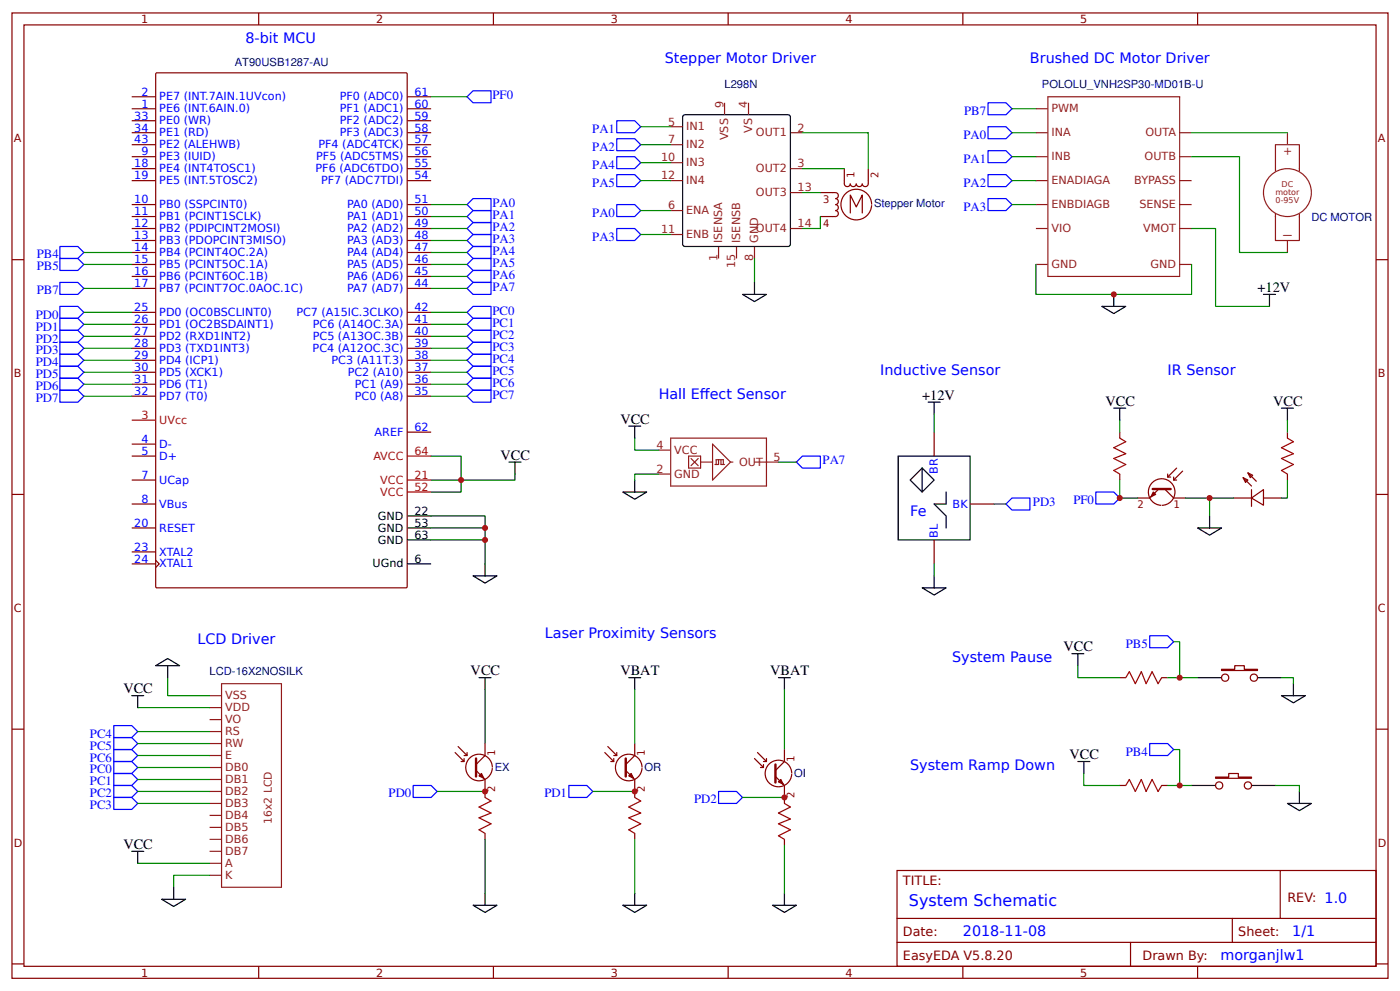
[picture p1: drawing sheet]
<svg xmlns="http://www.w3.org/2000/svg" width="309mm" height="219mm" viewBox="0 0 309 219" stroke-linecap="round" stroke-linejoin="round" font-family="sans-serif">
<g fill="none" stroke="#800" stroke-width=".26">
<path d="M2.6 2.9h304.1v213.2h-304.1zM5.3 5.5h298.7v208h-298.7zM34.4 16.2l.3-.1h55l.2 .1 .1 113.4-.2 .2-55.1 .1-.3-.2zM57.1 2.9v2.6M109 2.9v2.6M160.9 2.9v2.6M212.7 2.9v2.6M264.6 2.9v2.6M29.1 24h5.3M29.1 21.4h5.3M29.1 34.6h5.3M29.1 37.3h5.3"/>
<path d="M29.1 39.9h5.3M29.1 26.7h5.3M29.1 29.3h5.3M29.1 32h5.3M90 24h5.2M90 21.4h5.2M90 34.6h5.2M90 37.3h5.2M90 39.9h5.2M90 26.7h5.2M90 29.3h5.2M90 32h5.2"/>
<path d="M2.6 57.4h2.7M29.1 45.2h5.3M29.1 47.8h5.3M29.1 50.5h5.3M29.1 53.1h5.3M29.1 55.8h5.3M29.1 58.4h5.3M90 45.2h5.2M90 47.8h5.2M90 50.5h5.2M90 53.1h5.2M90 55.8h5.2"/>
<path d="M90 58.4h5.2M304 57.4h2.7M29.1 61.1h5.3M29.1 63.7h5.3M29.1 69h5.3M29.1 71.6h5.3M29.1 74.3h5.3M29.1 76.9h5.3M29.1 79.6h5.3M90 61.1h5.2M90 63.7h5.2M90 69h5.2"/>
<path d="M90 71.6h5.2M90 74.3h5.2M90 76.9h5.2M90 79.6h5.2M29.1 98.1h5.3M29.1 82.2h5.3M29.1 84.9h5.3M29.1 87.5h5.3M90 82.2h5.2M90 84.9h5.2M90 87.5h5.2M90 95.5h5.2"/>
<path d="M206.4 95.5v5.3M247.4 95.5v1.3M284.4 95.5v1.3M2.6 109.2h2.7M29.1 100.8h5.3M29.1 106h5.3M29.1 111.3h5.3M29.1 116.6h5.3M206.4 119.3v5.3M214.3 111.3h5.3M247.4 104.7v1.3M272.5 110h4"/>
<path d="M274.6 105.5l1.1 .5-.5 .6zM274.6 105.5l1.9 1.9M275.7 104.5l1.1 .5-.6 .5zM275.7 104.5l1.8 1.8M276.5 110l2.6-1.8v3.4zM276.5 108.2v3.7M279.1 110h4M284.4 104.7v1.3M304 109.2h2.7M29.1 121.9h5.3M29.1 124.6h5.3M34.4 123.8l.8 .8-.8 .8"/>
<path d="M247.4 149.7h1.3M256.6 149.7h1.4M269.9 147.8h2.9v-.7h2.1v.7h2.9v.3h-7.9zM2.6 161.1h2.7M107.2 174.8v1.4M140.2 174.8v1.4M173.3 176.2v1.3M247.4 173.5h1.3M256.6 173.5h1.4M268.6 171.7h2.9v-.8h2.1v.8h2.9v.2h-7.9zM304 161.1h2.7M107.2 184.1v1.3"/>
<path d="M140.2 184.1v1.3M173.3 185.4v1.3M198.2 192.3h105.8v21.2h-105.8zM282.8 192.3v10.6M2.6 212.9h2.7M57.1 213.5v2.6M109 213.5v2.6M160.9 213.5v2.6M198.2 202.9h105.8M198.2 208.2h105.8M212.7 213.5v2.6M249.8 208.2v5.3"/>
<path d="M264.6 213.5v2.6M272.3 202.9v5.3M304 212.9h2.7"/>
<circle cx="270.7" cy="149.7" r=".8"/>
<circle cx="277" cy="149.7" r=".8"/>
<circle cx="269.4" cy="173.5" r=".8"/>
<circle cx="275.7" cy="173.5" r=".8"/>
</g>
<path d="M29.1 92.8h5.3M90 106h5.2M90 108.7h5.2M90 100.8h5.2" fill="none" stroke="#f00" stroke-width=".26"/>
<g fill="none" stroke="#000" stroke-width=".26">
<path d="M151.1 25.4l23-.1 .5 .3v28.3l-.2 .5-23.1 .1-.4-.3-.1-28.3zM164 65h5.3l-2.6 1.6zM166.7 62.4v2.6M243.4 67.7h5.3l-2.6 1.6zM246.1 65v2.7M279.1 65h2.7M280.5 65v2.7M138.9 94.1h2.7M140.2 94.1v2.7M205.1 88.8h2.6M206.4 88.8v2.7M246.1 90.2h2.6"/>
<path d="M247.4 90.2v2.6M283.1 90.2h2.7M284.4 90.2v2.6M90 114h5.2M90 116.6h5.2M90 119.3h5.2M112.4 102.1h2.7M113.8 102.1v2.6M137.6 108.7h5.3l-2.7 1.6zM140.2 106v2.7M198.4 100.8h15.9v18.5h-15.9zM201.1 106l2.6-2.6 2.7 2.6-2.7 2.7z"/>
<path d="M203.7 103.4v5.3M209 108.7v2.6h-2.6l2.6 2.7v2.6M264.6 116.6h5.3l-2.7 1.6zM267.2 114v2.6M90 124.6h5.2M104.5 127.2h5.3l-2.6 1.6zM107.2 124.6v2.6M203.7 129.9h5.3l-2.6 1.5zM206.4 127.2v2.7M29.1 153.7h2.6M30.4 153.7v2.6M34.4 147.1l2.6-1.6 2.7 1.6z"/>
<path d="M37 147.1v2.6M105.8 149.7h2.7M107.2 149.7v2.6M138.9 149.7h2.7M140.2 149.7v2.6M172 149.7h2.6M173.3 149.7v2.6M236.8 144.4h2.6M238.1 144.4v2.7M264.6 149.7h5.3M277.8 149.7h5.3M283.1 153.7h5.3l-2.6 1.6z"/>
<path d="M285.8 151v2.7M238.1 168.2h2.7M239.4 168.2v2.7M263.3 173.5h5.3M276.5 173.5h5.3M284.4 177.5h5.3l-2.6 1.6zM287.1 174.8v2.7M29.1 188.1h2.6M30.4 188.1v2.6M35.7 198.6h5.3l-2.6 1.6zM38.4 196v2.6M104.5 200h5.3l-2.6 1.6z"/>
<path d="M107.2 197.3v2.7M137.6 200h5.3l-2.7 1.6zM140.2 197.3v2.7M170.7 200h5.2l-2.6 1.6zM173.3 197.3v2.7"/>
</g>
<g fill="none" stroke="#00f" stroke-width=".26">
<path d="M103.2 21.4l1.3-1.3h4v2.6h-4zM136.3 38.6h3.9l1.4 1.3-1.4 1.3h-3.9zM136.3 34.6h3.9l1.4 1.3-1.4 1.4h-3.9zM136.3 30.6h3.9l1.4 1.4-1.4 1.3h-3.9zM136.3 26.7h3.9l1.4 1.3-1.4 1.3h-3.9zM218.3 22.7h3.9l1.4 1.3-1.4 1.3h-3.9zM218.3 28h3.9l1.4 1.3-1.4 1.3h-3.9zM218.3 33.3h3.9l1.4 1.3-1.4 1.3h-3.9zM218.3 38.6h3.9l1.4 1.3-1.4 1.3h-3.9zM13.2 54.5h4l1.3 1.3-1.3 1.3h-4zM13.2 57.1h4l1.3 1.3-1.3 1.3h-4zM103.2 47.8l1.3-1.3h4v2.7h-4z"/>
<path d="M103.2 50.5l1.3-1.3h4v2.6h-4zM103.2 53.1l1.3-1.3h4v2.7h-4zM103.2 55.8l1.3-1.3h4v2.6h-4zM103.2 58.4l1.3-1.3h4v2.6h-4zM104.5 43.9h4v2.6h-4l-1.3-1.3zM136.3 50.5h3.9l1.4 1.3-1.4 1.3h-3.9zM136.3 45.2h3.9l1.4 1.3-1.4 1.3h-3.9zM218.3 43.9h3.9l1.4 1.3-1.4 1.3h-3.9zM13.2 62.4h4l1.3 1.3-1.3 1.3h-4zM13.2 78.3h4l1.3 1.3-1.3 1.3h-4zM13.2 75.6h4l1.3 1.3-1.3 1.4h-4zM13.2 73h4l1.3 1.3-1.3 1.3h-4z"/>
<path d="M13.2 70.3h4l1.3 1.3-1.3 1.4h-4zM13.2 67.7h4l1.3 1.3-1.3 1.3h-4zM103.2 79.6l1.3-1.3h4v2.6h-4zM103.2 74.3l1.3-1.3h4v2.6h-4zM103.2 76.9l1.3-1.3h4v2.7h-4zM103.2 69l1.3-1.3h4v2.6h-4zM103.2 71.6l1.3-1.3h4v2.7h-4zM103.2 61.1l1.3-1.4h4v2.7h-4zM103.2 63.7l1.3-1.3h4v2.6h-4zM13.2 86.2h4l1.3 1.3-1.3 1.3h-4zM13.2 83.6h4l1.3 1.3-1.3 1.3h-4zM13.2 80.9h4l1.3 1.3-1.3 1.4h-4z"/>
<path d="M103.2 84.9l1.3-1.3h4v2.6h-4zM103.2 87.5l1.3-1.3h4v2.6h-4zM103.2 82.2l1.3-1.3h4v2.7h-4zM175.9 102.1l1.4-1.3h3.9v2.6h-3.9zM222.2 111.3l1.4-1.3h3.9v2.7h-3.9zM242.1 108.7h4l1.3 1.3-1.3 1.3h-4zM254 140.4h4l1.3 1.4-1.3 1.3h-4zM25.1 160.3h4l1.3 1.3-1.3 1.3h-4zM25.1 162.9h4l1.3 1.4-1.3 1.3h-4zM25.1 165.6h4l1.3 1.3-1.3 1.3h-4zM25.1 168.2h4l1.3 1.3-1.3 1.4h-4zM25.1 170.9h4l1.3 1.3-1.3 1.3h-4z"/>
<path d="M25.1 173.5h4l1.3 1.3-1.3 1.4h-4zM25.1 176.2h4l1.3 1.3-1.3 1.3h-4zM91.3 173.5h3.9l1.4 1.3-1.4 1.4h-3.9zM125.7 173.5h3.9l1.4 1.3-1.4 1.4h-3.9zM158.7 174.8h4l1.3 1.4-1.3 1.3h-4zM254 164.3h4l1.3 1.3-1.3 1.3h-4z"/>
</g>
<g fill="none" stroke="#080" stroke-width=".26">
<path d="M95.2 21.4h8M141.6 39.9h6.6M141.6 35.9h6.6M141.6 32h6.6M141.6 28h6.6M177.3 29.3h14.5v8M177.3 37.3h9.2M223.6 39.9h5.3M223.6 29.3h5.3M223.6 24h5.3M223.6 34.6h5.3M263.3 34.6h10.5v21.2h10.6"/>
<path d="M263.3 29.3h21.1M18.5 55.8h10.6M18.5 58.4h10.6M95.2 45.2h8M95.2 47.8h8M95.2 50.5h8M95.2 55.8h8M95.2 53.1h8M95.2 58.4h8M141.6 46.5h6.6M141.6 51.8h6.6M166.7 57.1v5.3"/>
<path d="M177.3 42.5h3.9M181.2 47.8v2.7h-3.9M223.6 45.2h5.3M228.9 58.4v6.6h34.4v-6.6M263.3 50.5h5.3v17.2h11.9M18.5 69h10.6M18.5 71.6h10.6M18.5 74.3h10.6M18.5 76.9h10.6M18.5 79.6h10.6M18.5 63.7h10.6M95.2 61.1h8"/>
<path d="M95.2 69h8M95.2 71.6h8M95.2 74.3h8M95.2 76.9h8M95.2 79.6h8M95.2 63.7h8M18.5 82.2h10.6M18.5 84.9h10.6M18.5 87.5h10.6M95.2 82.2h8M95.2 84.9h8M95.2 87.5h8"/>
<path d="M140.2 96.8v2.6h5.3M206.4 91.5v4M247.4 92.8v2.7M284.4 92.8v2.7M95.2 114h12v10.6M95.2 100.8h6.7v7.9h-6.7M95.2 116.6h12M95.2 119.3h12M113.8 104.7v1.3h-18.6M145.5 104.7h-5.3v1.3M172 102.1h3.9M219.6 111.3h2.6"/>
<path d="M247.4 106v4h4M261.9 110h5.3v4M267.2 110h5.3M284.4 106v4h-1.3M206.4 124.6v2.6M30.4 156.3h15.9M37 149.7v4h9.3M107.2 152.3v12M140.2 152.3v12M173.3 152.3v13.3M238.1 147.1v2.6h9.3M258 149.7h6.6"/>
<path d="M259.3 141.8h1.3v7.9M283.1 149.7h2.7v1.3M30.4 161.6h15.9M30.4 164.3h15.9M30.4 166.9h15.9M30.4 169.5h15.9M30.4 172.2h15.9M30.4 174.8h15.9M30.4 177.5h15.9M96.6 174.8h10.6M131 174.8h9.2M164 176.2h9.3"/>
<path d="M239.4 170.9v2.6h8M258 173.5h5.3M259.3 165.6h1.3v7.9M281.8 173.5h5.3v1.3M30.4 190.7h15.9M46.3 193.4h-7.9v2.6M107.2 185.4v11.9M140.2 185.4v11.9M173.3 186.7v10.6"/>
</g>
<g fill="none" stroke="#840000" stroke-width=".26">
<path d="M186.5 37.3v3.3a.66 .66 0 0 0 .7 .6 .66 .66 0 0 0 .7-.6 .66 .66 0 0 0 .6 .6 .66 .66 0 0 0 .7-.6 .66 .66 0 0 0 .6 .6 .66 .66 0 0 0 .7-.6 .66 .66 0 0 0 .7 .6 .66 .66 0 0 0 .6-.6v-3.3M181.2 42.5h3.3a.66 .66 0 0 1 .7 .7 .66 .66 0 0 1-.7 .7 .66 .66 0 0 1 .7 .6 .66 .66 0 0 1-.7 .7 .66 .66 0 0 1 .7 .7 .66 .66 0 0 1-.7 .6 .66 .66 0 0 1 .7 .7 .66 .66 0 0 1-.7 .6h-3.3M187.9 47v-3.9l1.3 2.6 1.3-2.6v3.9M192.6 45.2a3.4 3.4 0 0 0-4.9-3.1 3.4 3.4 0 0 0-.7 5.7 3.4 3.4 0 0 0 5.5-1.8l.1-.7M256 108l-2 2h-2.6M256.5 111.6a2.94 2.94 0 0 1-2.5-4.3 2.94 2.94 0 0 1 5-.4 2.94 2.94 0 0 1-1.7 4.7h-.7M257.3 108l2 2h2.6M258 104.7v.7M259.3 105.4v.6M260 103.4l-2 2h.6M261.3 104.1l-2 1.9h.7M100.5 166.2l2 2v-.6"/>
<path d="M101.2 164.9l2 2v-.7M101.9 168.2h.6M102.5 166.9h.7M105.2 170.2l2 2v2.6M107.2 164.3v2.6l-2 2M108.8 169.5a2.94 2.94 0 0 0-4.2-2.6 2.94 2.94 0 0 0-.7 4.9 2.94 2.94 0 0 0 4.8-1.5l.1-.6M133.6 166.2l2 2v-.6M134.3 164.9l2 2v-.7M134.9 168.2h.7M135.6 166.9h.7M138.2 170.2l2 2v2.6M140.2 164.3v2.6l-2 2"/>
<path d="M141.8 169.5a2.94 2.94 0 0 0-4.1-2.6 2.94 2.94 0 0 0-.7 4.9 2.94 2.94 0 0 0 4.7-1.5l.1-.6M166.7 167.6l2 1.9v-.6M167.3 166.2l2 2v-.6M168 169.5h.7M168.7 168.2h.6M171.3 171.5l2 2v2.7M173.3 165.6v2.6l-2 2M174.9 170.9a2.94 2.94 0 0 0-4.2-2.7 2.94 2.94 0 0 0-.6 4.9 2.94 2.94 0 0 0 4.7-1.4l.1-.7"/>
</g>
<g fill="none" stroke="#8d2323" stroke-width=".26">
<path d="M148.2 28h2.6M148.2 32h2.6M148.2 35.9h2.6M148.2 39.9h2.6M160.1 22.7v2.6M165.4 22.7v2.6M174.6 29.3h2.7M174.6 37.3h2.7M228.9 29.3h2.6M228.9 39.9h2.6M228.9 34.6h2.6M228.9 24h2.6"/>
<path d="M231.5 21.4h29.1v39.7h-29.1zM260.6 29.3h2.7M260.6 39.9h2.7M260.6 34.6h2.7M284.4 29.3v2.7M287.1 37.3v-5.3h-5.3v5.9M287.1 37.2v.6M148.2 46.5h2.6M148.2 51.8h2.6M158.7 54.5v2.6M162.7 54.5v2.6M166.7 54.5v2.6"/>
<path d="M174.6 42.5h2.7M174.6 50.5h2.7M228.9 50.5h2.6M228.9 45.2h2.6M228.9 58.4h2.6M260.6 50.5h2.7M260.6 45.2h2.7M260.6 58.4h2.7M281.8 47.1v.8M281.8 47.8v5.3h5.3v-5.3M284.4 53.1v2.7M287.1 47.1v.9"/>
<path d="M145.5 99.4h2.7M148.2 96.8h21.1v10.6h-21.1zM157.4 98.1l4 4-4 3.9zM145.5 104.7h2.7M152.1 100.8h2.7v2.6h-2.7zM152.7 101.3l1.6 1.6M154.3 101.3l-1.6 1.6M154.8 102.1h2.6M158.2 102.6v-1.1h1.6v1.1M158.7 101.5v1.1h-.7M159.3 101.5v1.1h.8M161.4 102.1h.5"/>
<path d="M166.7 102.1h5.3M46.3 156.3h2.6M46.3 159h2.6M46.3 153.7h2.6M48.9 151h13.3v45h-13.3zM46.3 169.5h2.6M46.3 172.2h2.6M46.3 174.8h2.6M46.3 177.5h2.6M46.3 166.9h2.6M46.3 164.3h2.6M46.3 161.6h2.6"/>
<path d="M46.3 190.7h2.6M46.3 180.1h2.6M46.3 182.8h2.6M46.3 185.4h2.6M46.3 188.1h2.6M46.3 193.4h2.6"/>
<circle cx="284.4" cy="42.5" r="5.3"/>
</g>
<path d="M247.4 96.8l1.3 .8-2.6 1.3 2.6 1.3-2.6 1.1 2.6 1.3-2.6 1.3 1.3 .8M284.4 96.8l1.4 .8-2.7 1.3 2.7 1.3-2.7 1.1 2.7 1.3-2.7 1.3 1.3 .8M248.7 149.7l.8-1.3 1.3 2.6 1.3-2.6 1.1 2.6 1.3-2.6 1.4 2.6 .7-1.3M107.2 176.2l1.3 .8-2.7 1.3 2.7 1.3-2.7 1.1 2.7 1.3-2.7 1.3 1.4 .8M140.2 176.2l1.4 .8-2.7 1.3 2.7 1.3-2.7 1.1 2.7 1.3-2.7 1.3 1.3 .8M173.3 177.5l1.3 .8-2.6 1.3 2.6 1.3-2.6 1.1 2.6 1.3-2.6 1.3 1.3 .8M248.7 173.5l.8-1.3 1.3 2.6 1.3-2.6 1.1 2.6 1.3-2.6 1.4 2.6 .7-1.3" fill="none" stroke="#a00000" stroke-width=".26"/>
<g fill="#840000" stroke="#840000" stroke-width=".26">
<path d="M254.8 108.7l.5 .5-1 .5z"/>
<path d="M105.8 171.4l.6-.5 .5 1z"/>
<path d="M138.9 171.4l.5-.5 .6 1z"/>
<path d="M172 172.7l.5-.5 .5 1z"/>
</g>
<path d="M254.7 108h3.9M105.2 167.6v3.9M138.2 167.6v3.9M171.3 168.9v4" fill="none" stroke="#840000" stroke-width=".53"/>
<g fill="#c00">
<circle cx="267.2" cy="110" r=".66"/>
<circle cx="260.6" cy="149.7" r=".66"/>
<circle cx="260.6" cy="173.5" r=".66"/>
<circle cx="246.1" cy="65" r=".66"/>
<circle cx="101.9" cy="106" r=".66"/>
<circle cx="107.2" cy="119.3" r=".66"/>
<circle cx="107.2" cy="116.6" r=".66"/>
<circle cx="140.2" cy="174.8" r=".66"/>
<circle cx="107.2" cy="174.8" r=".66"/>
<circle cx="173.3" cy="176.2" r=".66"/>
<circle cx="247.4" cy="110" r=".66"/>
</g>
<text font-size="3.5" fill="#00f" x="200.8" y="200.2">System Schematic</text>
<g font-size="3.2" fill="#00f">
<text x="54.2" y="9.5">8-bit MCU</text>
<text x="146.8" y="14">Stepper Motor Driver</text>
<text x="227.5" y="14">Brushed DC Motor Driver</text>
<text x="194.5" y="82.8">Inductive Sensor</text>
<text x="258" y="82.8">IR Sensor</text>
<text x="145.5" y="88.1">Hall Efect Sensor</text>
<text x="154.6" y="88.1">f</text>
<text x="201.1" y="114">Fe</text>
<text x="43.7" y="142.3">LCD Driver</text>
<text x="120.4" y="141">Laser Proximity Sensors</text>
<text x="210.3" y="146.3">System Pause</text>
<text x="201.1" y="170.1">System Ramp Down</text>
<text x="212.7" y="206.9">2018-11-08</text>
<text x="285.5" y="206.9">1/1</text>
<text x="269.6" y="212.1">morganjlw1</text>
</g>
<g font-size="3.2">
<text x="277.8" y="64.5">+12V</text>
<text x="203.7" y="88.3">+12V</text>
<text x="244.2" y="89.6">VCC</text>
<text x="281.3" y="89.6">VCC</text>
<text x="137.1" y="93.6">VCC</text>
<text x="110.6" y="101.5">VCC</text>
<text x="235" y="143.9">VCC</text>
<text x="104" y="149.2">VCC</text>
<text x="137.1" y="149.2">VBAT</text>
<text x="170.1" y="149.2">VBAT</text>
<text x="27.3" y="153.1">VCC</text>
<text x="236.3" y="167.7">VCC</text>
<text x="27.3" y="187.5">VCC</text>
</g>
<g font-size="2.8" fill="#00f">
<text x="108.8" y="21.9">PF0</text>
<text x="130.8" y="29.3">PA1</text>
<text x="213" y="25.3">PB7</text>
<text x="130.8" y="33.3">PA2</text>
<text x="212.9" y="30.6">PA0</text>
<text x="212.9" y="35.9">PA1</text>
<text x="130.8" y="41.2">PA5</text>
<text x="130.8" y="37.3">PA4</text>
<text x="212.9" y="41.2">PA2</text>
<text x="108.8" y="45.7">PA0</text>
<text x="130.8" y="47.8">PA0</text>
<text x="212.9" y="46.5">PA3</text>
<text x="108.8" y="48.4">PA1</text>
<text x="108.8" y="51">PA2</text>
<text x="108.8" y="53.7">PA3</text>
<text x="130.8" y="53.1">PA3</text>
<text x="8.1" y="57.1">PB4</text>
<text x="8.1" y="59.7">PB5</text>
<text x="108.8" y="56.3">PA4</text>
<text x="108.8" y="58.9">PA5</text>
<text x="8.1" y="65">PB7</text>
<text x="108.8" y="61.6">PA6</text>
<text x="108.8" y="64.2">PA7</text>
<text x="7.9" y="70.4">PD0</text>
<text x="108.8" y="69.5">PC0</text>
<text x="7.9" y="75.7">PD2</text>
<text x="7.9" y="73">PD1</text>
<text x="108.8" y="74.8">PC2</text>
<text x="108.8" y="77.5">PC3</text>
<text x="108.8" y="72.2">PC1</text>
<text x="7.9" y="83.6">PD5</text>
<text x="7.9" y="81">PD4</text>
<text x="7.9" y="78.3">PD3</text>
<text x="108.8" y="80.1">PC4</text>
<text x="108.8" y="82.8">PC5</text>
<text x="7.9" y="88.9">PD7</text>
<text x="7.9" y="86.2">PD6</text>
<text x="108.8" y="85.4">PC6</text>
<text x="108.8" y="88.1">PC7</text>
<text x="181.7" y="102.6">PA7</text>
<text x="228.2" y="111.9">PD3</text>
<text x="237.1" y="111.3">PF0</text>
<text x="248.7" y="143.1">PB5</text>
<text x="19.9" y="162.9">PC4</text>
<text x="19.9" y="165.6">PC5</text>
<text x="248.7" y="166.9">PB4</text>
<text x="19.9" y="168.2">PC6</text>
<text x="19.9" y="170.9">PC0</text>
<text x="19.9" y="173.5">PC1</text>
<text x="19.9" y="176.2">PC2</text>
<text x="19.9" y="178.8">PC3</text>
<text x="85.9" y="176.2">PD0</text>
<text x="120.3" y="176.2">PD1</text>
<text x="153.3" y="177.5">PD2</text>
</g>
<g font-size="2.8" fill="#800">
<text x="199.5" y="195.5">TITLE:</text>
<text x="284.4" y="199.2">REV: 1.0</text>
<text x="199.5" y="206.9">Date:</text>
<text x="273.6" y="206.9">Sheet:</text>
<text x="199.5" y="212.1">EasyEDA V5.8.20</text>
<text x="252.4" y="212.1">Drawn By:</text>
</g>
<g font-size="2.5" fill="#800">
<text x="31.2" y="5.1">1</text>
<text x="83.1" y="5.1">2</text>
<text x="134.9" y="5.1">3</text>
<text x="186.8" y="5.1">4</text>
<text x="238.7" y="5.1">5</text>
<text x="3" y="31.4">A</text>
<text x="304.4" y="31.4">A</text>
<text x="3" y="83.3">B</text>
<text x="304.4" y="83.3">B</text>
<text x="3" y="135.1">C</text>
<text x="304.4" y="135.1">C</text>
<text x="3" y="187">D</text>
<text x="304.4" y="187">D</text>
<text x="31.2" y="215.7">1</text>
<text x="83.1" y="215.7">2</text>
<text x="134.9" y="215.7">3</text>
<text x="186.8" y="215.7">4</text>
<text x="238.7" y="215.7">5</text>
</g>
<g font-size="2.5" fill="#000080">
<text x="51.9" y="14.5">AT90USB1287-AU</text>
<text x="160.1" y="19.5">L298N</text>
<text x="230.2" y="19.5">POLOLU_VNH2SP30-MD01B-U</text>
<text x="193.1" y="45.8">Stepper Motor</text>
<text x="289.7" y="48.9">DC MOTOR</text>
<text x="46.3" y="149.2">LCD-16X2NOSILK</text>
<text x="109.3" y="170.3">EX</text>
<text x="142.4" y="170.3">OR</text>
<text x="175.4" y="171.7">OI</text>
</g>
<g font-size="2.5" fill="#00f">
<text x="31.2" y="23.8">1</text>
<text x="31.2" y="21.1">2</text>
<text x="35.2" y="22.2">PE7 (INT.7AIN.1UVcon)</text>
<text x="75.1" y="22.2">PF0 (ADC0)</text>
<text x="91.5" y="23.8">60</text>
<text x="91.5" y="21.1">61</text>
<text x="29.7" y="26.4">33</text>
<text x="29.7" y="29.1">34</text>
<text x="35.2" y="24.8">PE6 (INT.6AIN.0)</text>
<text x="35.2" y="27.5">PE0 (WR)</text>
<text x="75.1" y="27.5">PF2 (ADC2)</text>
<text x="75.1" y="24.8">PF1 (ADC1)</text>
<text x="91.5" y="29.1">58</text>
<text x="91.5" y="26.4">59</text>
<text x="29.7" y="31.7">43</text>
<text x="31.2" y="34.3">9</text>
<text x="35.2" y="35.4">PE3 (IUID)</text>
<text x="35.2" y="30.1">PE1 (RD)</text>
<text x="35.2" y="32.8">PE2 (ALEHWB)</text>
<text x="69.9" y="35.4">PF5 (ADC5TMS)</text>
<text x="70.4" y="32.8">PF4 (ADC4TCK)</text>
<text x="75.1" y="30.1">PF3 (ADC3)</text>
<text x="91.5" y="34.3">56</text>
<text x="91.5" y="31.7">57</text>
<text x="29.7" y="37">18</text>
<text x="29.7" y="39.6">19</text>
<text x="35.2" y="38">PE4 (INT4TOSC1)</text>
<text x="35.2" y="40.7">PE5 (INT.5TOSC2)</text>
<text x="69.7" y="38">PF6 (ADC6TDO)</text>
<text x="70.9" y="40.7">PF7 (ADC7TDI)</text>
<text x="91.5" y="39.6">54</text>
<text x="91.5" y="37">55</text>
<text x="29.7" y="44.9">10</text>
<text x="29.7" y="47.6">11</text>
<text x="35.2" y="46">PB0 (SSPCINT0)</text>
<text x="76.7" y="46">PA0 (AD0)</text>
<text x="91.5" y="47.6">50</text>
<text x="91.5" y="44.9">51</text>
<text x="29.7" y="50.2">12</text>
<text x="29.7" y="52.9">13</text>
<text x="35.2" y="48.6">PB1 (PCINT1SCLK)</text>
<text x="35.2" y="51.3">PB2 (PDIPCINT2MOSI)</text>
<text x="35.2" y="53.9">PB3 (PDOPCINT3MISO)</text>
<text x="76.7" y="53.9">PA3 (AD3)</text>
<text x="76.7" y="51.3">PA2 (AD2)</text>
<text x="76.7" y="48.6">PA1 (AD1)</text>
<text x="91.5" y="52.9">48</text>
<text x="91.5" y="50.2">49</text>
<text x="29.7" y="55.5">14</text>
<text x="29.7" y="58.2">15</text>
<text x="35.2" y="56.6">PB4 (PCINT4OC.2A)</text>
<text x="35.2" y="59.2">PB5 (PCINT5OC.1A)</text>
<text x="76.7" y="59.2">PA5 (AD5)</text>
<text x="76.7" y="56.6">PA4 (AD4)</text>
<text x="91.5" y="58.2">46</text>
<text x="91.5" y="55.5">47</text>
<text x="29.7" y="60.8">16</text>
<text x="29.7" y="63.4">17</text>
<text x="35.2" y="61.9">PB6 (PCINT6OC.1B)</text>
<text x="35.2" y="64.5">PB7 (PCINT7OC.0AOC.1C)</text>
<text x="76.7" y="64.5">PA7 (AD7)</text>
<text x="76.7" y="61.9">PA6 (AD6)</text>
<text x="91.5" y="63.4">44</text>
<text x="91.5" y="60.8">45</text>
<text x="29.7" y="68.7">25</text>
<text x="29.7" y="71.4">26</text>
<text x="35.2" y="69.8">PD0 (OC0BSCLINT0)</text>
<text x="65.5" y="69.8">PC7 (A15IC.3CLKO)</text>
<text x="91.5" y="71.4">41</text>
<text x="91.5" y="68.7">42</text>
<text x="29.7" y="74">27</text>
<text x="29.7" y="76.7">28</text>
<text x="35.2" y="72.4">PD1 (OC2BSDAINT1)</text>
<text x="35.2" y="75.1">PD2 (RXD1INT2)</text>
<text x="35.2" y="77.7">PD3 (TXD1INT3)</text>
<text x="69.1" y="77.7">PC4 (A12OC.3C)</text>
<text x="69.1" y="75.1">PC5 (A13OC.3B)</text>
<text x="69.1" y="72.4">PC6 (A14OC.3A)</text>
<text x="91.5" y="76.7">39</text>
<text x="91.5" y="74">40</text>
<text x="29.7" y="79.3">29</text>
<text x="29.7" y="82">30</text>
<text x="35.2" y="80.4">PD4 (ICP1)</text>
<text x="35.2" y="83">PD5 (XCK1)</text>
<text x="73.3" y="80.4">PC3 (A11T.3)</text>
<text x="76.8" y="83">PC2 (A10)</text>
<text x="91.5" y="82">37</text>
<text x="91.5" y="79.3">38</text>
<text x="29.7" y="84.6">31</text>
<text x="29.7" y="87.3">32</text>
<text x="35.2" y="85.7">PD6 (T1)</text>
<text x="35.2" y="88.3">PD7 (T0)</text>
<text x="78.4" y="88.3">PC0 (A8)</text>
<text x="78.4" y="85.7">PC1 (A9)</text>
<text x="91.5" y="87.3">35</text>
<text x="91.5" y="84.6">36</text>
<text x="91.5" y="95.2">62</text>
<text x="31.2" y="97.8">4</text>
<text x="31.2" y="100.5">5</text>
<text x="35.2" y="98.9">D-</text>
<text x="35.2" y="101.5">D+</text>
<text x="82.8" y="96.3">AREF</text>
<text x="31.2" y="105.8">7</text>
<text x="35.2" y="106.8">UCap</text>
<text x="207.2" y="104.7" transform="rotate(-90 207.2 104.7)">BR</text>
<text x="31.2" y="111.1">8</text>
<text x="35.2" y="112.1">VBus</text>
<text x="210.5" y="112.1">BK</text>
<text x="29.7" y="116.4">20</text>
<text x="35.2" y="117.4">RESET</text>
<text x="207.2" y="118.7" transform="rotate(-90 207.2 118.7)">BL</text>
<text x="29.7" y="121.7">23</text>
<text x="29.7" y="124.3">24</text>
<text x="35.2" y="122.7">XTAL2</text>
<text x="35.2" y="125.4">XTAL1</text>
</g>
<g font-size="2.5" fill="#8d2323">
<text x="159.8" y="23.8" transform="rotate(-90 159.8 23.8)">9</text>
<text x="165.1" y="23.8" transform="rotate(-90 165.1 23.8)">4</text>
<text x="147.7" y="27.7">5</text>
<text x="151.6" y="28.8">IN1</text>
<text x="166.2" y="29.4" transform="rotate(-90 166.2 29.4)">VS</text>
<text x="176.2" y="29.1">2</text>
<text x="232.3" y="24.8">PWM</text>
<text x="146.1" y="35.7">10</text>
<text x="147.7" y="31.7">7</text>
<text x="151.6" y="32.8">IN2</text>
<text x="160.9" y="31" transform="rotate(-90 160.9 31)">VSS</text>
<text x="167" y="30.1">OUT1</text>
<text x="232.3" y="30.1">INA</text>
<text x="232.3" y="35.4">INB</text>
<text x="252.9" y="35.4">OUTB</text>
<text x="253.1" y="30.1">OUTA</text>
<text x="285.2" y="34.6" transform="rotate(-90 285.2 34.6)">+</text>
<text x="146.1" y="39.6">12</text>
<text x="151.6" y="36.7">IN3</text>
<text x="151.6" y="40.7">IN4</text>
<text x="167" y="38">OUT2</text>
<text x="176.2" y="37">3</text>
<text x="232.3" y="40.7">ENADIAGA</text>
<text x="250.6" y="40.7">BYPASS</text>
<text x="147.7" y="46.2">6</text>
<text x="151.6" y="47.3">ENA</text>
<text x="167" y="43.3">OUT3</text>
<text x="176.2" y="42.3">13</text>
<text x="232.3" y="46">ENBDIAGB</text>
<text x="251.7" y="46">SENSE</text>
<text x="146.1" y="51.5">11</text>
<text x="151.6" y="52.6">ENB</text>
<text x="159.5" y="53.7" transform="rotate(-90 159.5 53.7)">ISENSA</text>
<text x="163.5" y="53.7" transform="rotate(-90 163.5 53.7)">ISENSB</text>
<text x="167" y="51.3">OUT4</text>
<text x="167.5" y="53.7" transform="rotate(-90 167.5 53.7)">GND</text>
<text x="176.2" y="50.2">14</text>
<text x="232.3" y="51.3">VIO</text>
<text x="252.5" y="51.3">VMOT</text>
<text x="285.4" y="52.2" transform="rotate(-90 285.4 52.2)">l</text>
<text x="158.5" y="57.6" transform="rotate(-90 158.5 57.6)">1</text>
<text x="162.5" y="59.2" transform="rotate(-90 162.5 59.2)">15</text>
<text x="166.4" y="57.6" transform="rotate(-90 166.4 57.6)">8</text>
<text x="232.3" y="59.2">GND</text>
<text x="254.2" y="59.2">GND</text>
<text x="145" y="99.2">4</text>
<text x="149" y="100.2">VCC</text>
<text x="170.9" y="101.8">5</text>
<text x="145" y="104.5">2</text>
<text x="149" y="105.5">GND</text>
<text x="163.3" y="102.9">OUT</text>
<text x="49.7" y="154.5">VSS</text>
<text x="49.7" y="157.1">VDD</text>
<text x="49.7" y="159.8">VO</text>
<text x="49.7" y="167.7">E</text>
<text x="49.7" y="165">RW</text>
<text x="49.7" y="162.4">RS</text>
<text x="49.7" y="170.3">DB0</text>
<text x="49.7" y="173">DB1</text>
<text x="49.7" y="175.6">DB2</text>
<text x="49.7" y="178.3">DB3</text>
<text x="49.7" y="180.9">DB4</text>
<text x="49.7" y="183.6">DB5</text>
<text x="49.7" y="191.5">A</text>
<text x="49.7" y="186.2">DB6</text>
<text x="49.7" y="188.9">DB7</text>
<text x="49.7" y="194.2">K</text>
</g>
<g font-size="2.5" fill="#f00">
<text x="31.2" y="92.6">3</text>
<text x="35.2" y="93.6">UVcc</text>
<text x="82.5" y="101.5">AVCC</text>
<text x="91.5" y="100.5">64</text>
<text x="84" y="106.8">VCC</text>
<text x="91.5" y="105.8">21</text>
<text x="84" y="109.5">VCC</text>
<text x="91.5" y="108.4">52</text>
</g>
<g font-size="2.5">
<text x="91.5" y="113.7">22</text>
<text x="83.5" y="114.8">GND</text>
<text x="83.5" y="117.4">GND</text>
<text x="91.5" y="116.4">53</text>
<text x="91.5" y="119">63</text>
<text x="82.3" y="125.4">UGnd</text>
<text x="83.5" y="120.1">GND</text>
<text x="91.5" y="124.3">6</text>
</g>
<text font-size="2.4" fill="#8d2323" x="60.1" y="182" transform="rotate(-90 60.1 182)">16x2 LCD</text>
<g font-size="2.3" fill="#840000">
<text x="188.8" y="39.3" transform="rotate(-90 188.8 39.3)">1</text>
<text x="194.1" y="39.3" transform="rotate(-90 194.1 39.3)">2</text>
<text x="181.9" y="44.8">3</text>
<text x="181.9" y="50.1">4</text>
<text x="251.3" y="112.3">2</text>
<text x="259.2" y="112.3">1</text>
<text x="109.4" y="167" transform="rotate(-90 109.4 167)">1</text>
<text x="142.5" y="167" transform="rotate(-90 142.5 167)">1</text>
<text x="175.6" y="168.3" transform="rotate(-90 175.6 168.3)">1</text>
<text x="109.4" y="174.9" transform="rotate(-90 109.4 174.9)">2</text>
<text x="142.5" y="174.9" transform="rotate(-90 142.5 174.9)">2</text>
<text x="175.6" y="176.2" transform="rotate(-90 175.6 176.2)">2</text>
</g>
<g font-size="1.8" fill="#8d2323">
<text x="283.1" y="41.2">DC</text>
<text x="281.8" y="43">motor</text>
<text x="281.8" y="44.7">0-95V</text>
</g>
</svg>
